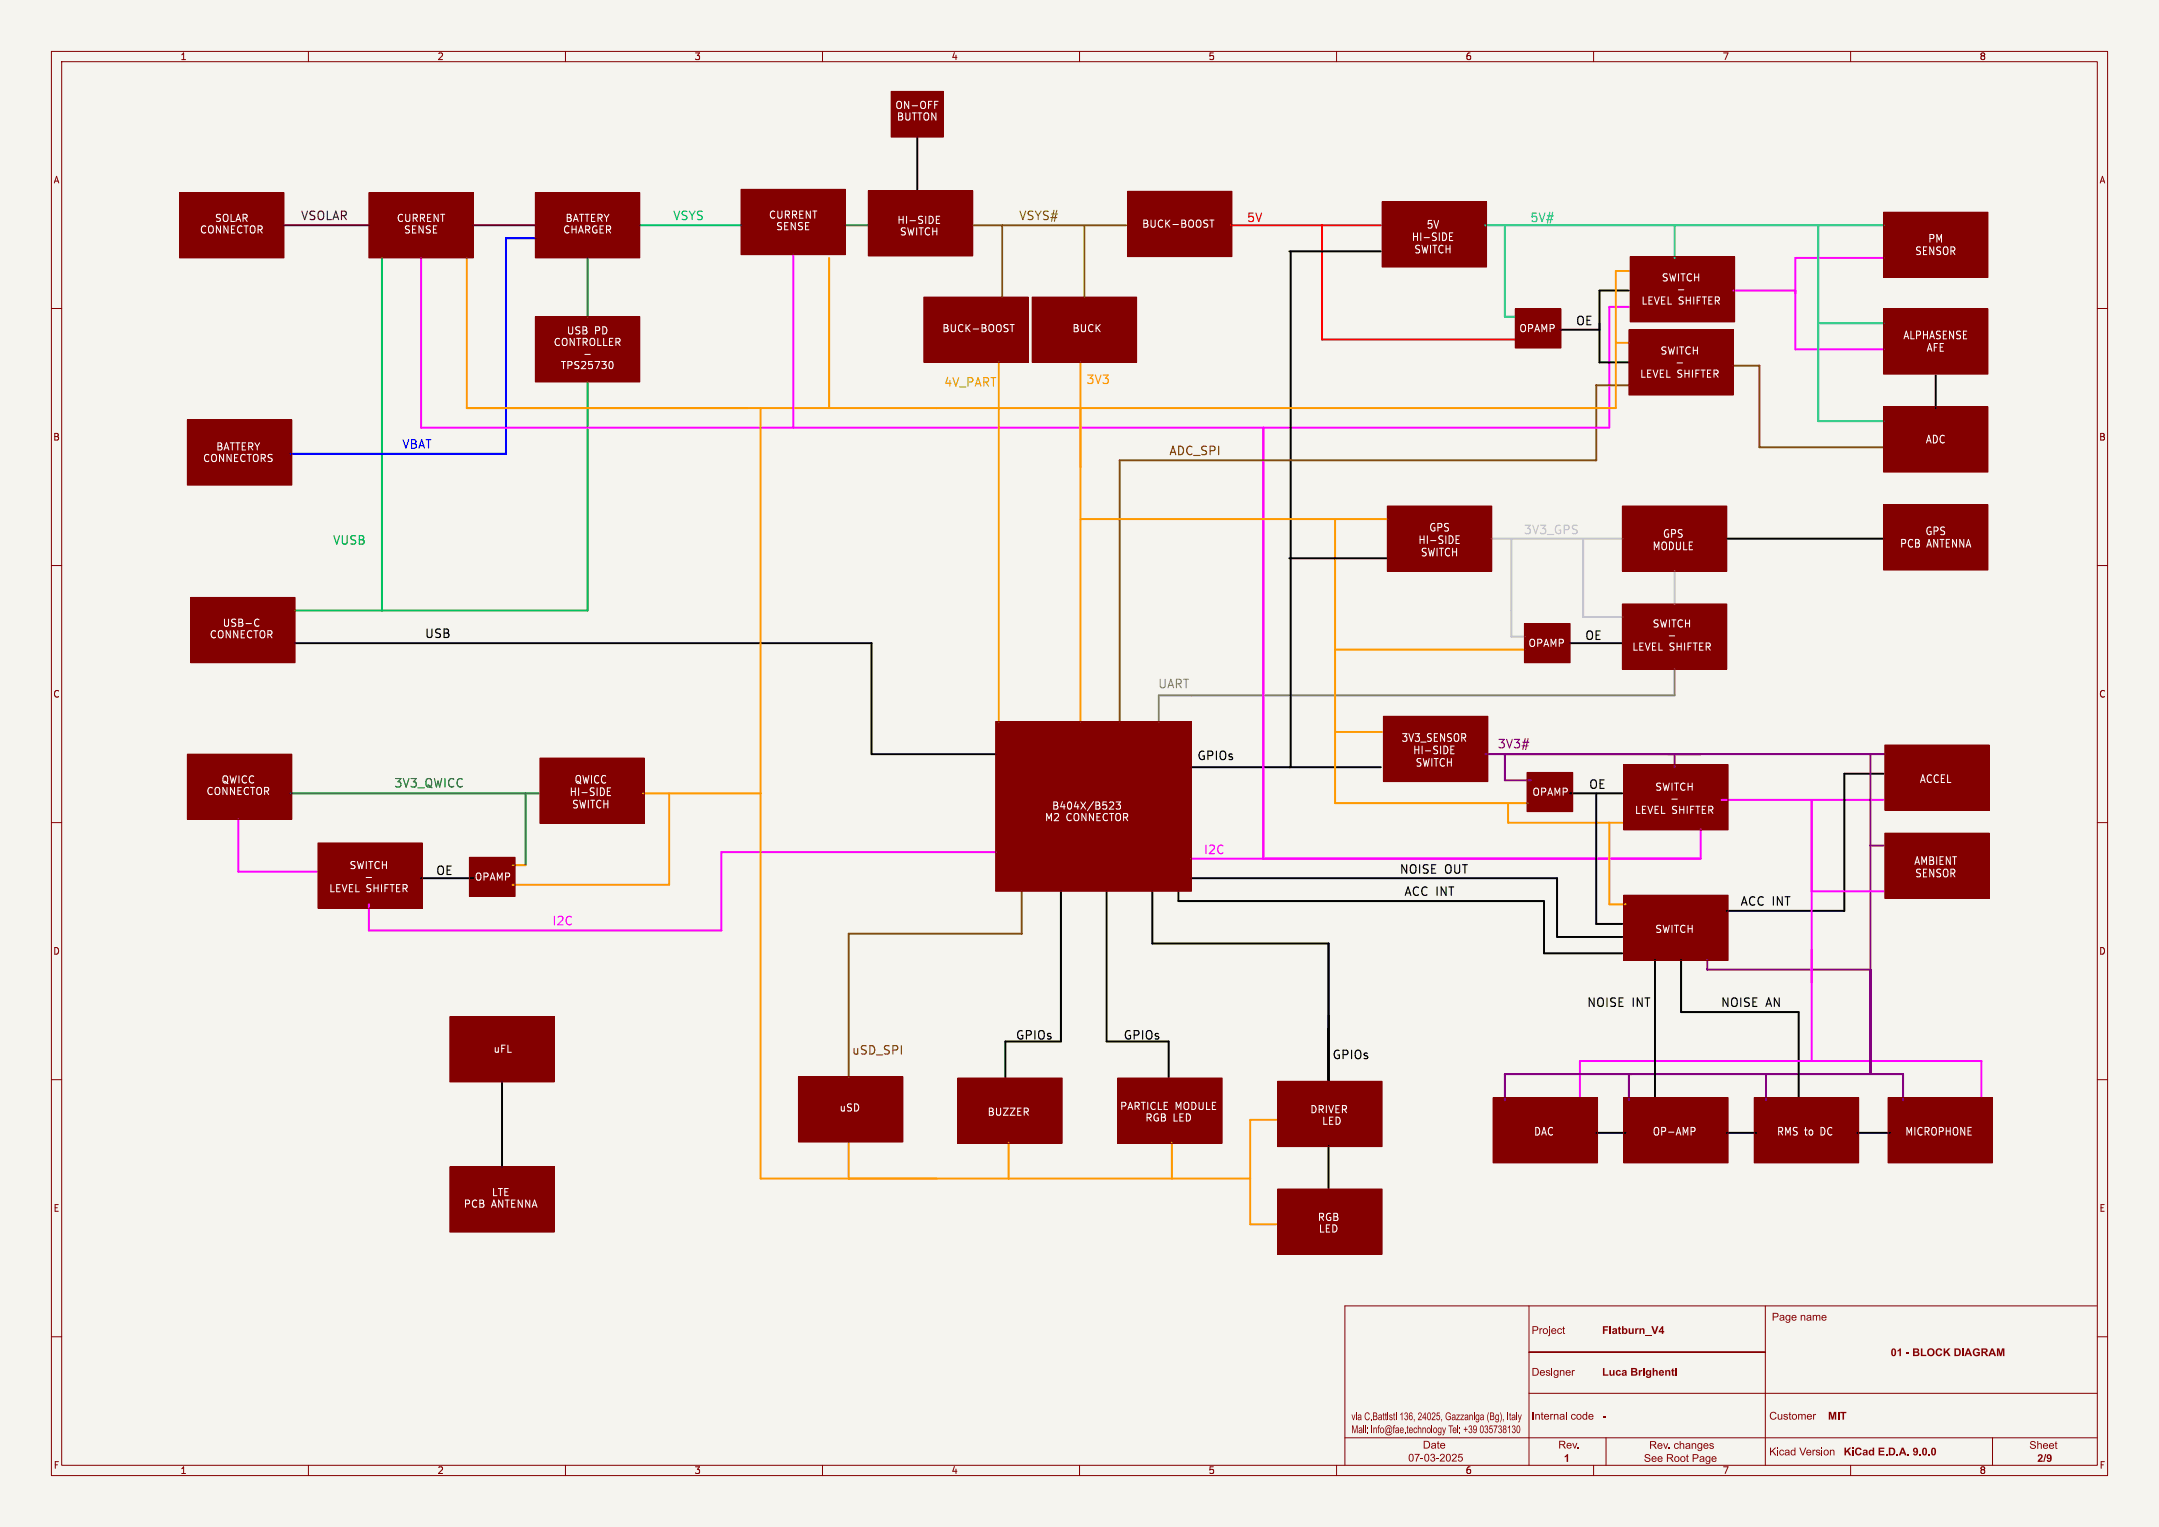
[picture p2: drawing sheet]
<svg xmlns="http://www.w3.org/2000/svg" width="420mm" height="297mm" viewBox="0 0 420 297" stroke-linecap="round" stroke-linejoin="round" font-family="sans-serif">
<path d="M0 0h420v297h-420z" fill="#f5f4ef" stroke="#f5f4ef" stroke-width=".19"/>
<g fill="none" stroke="#840000" stroke-width=".19">
<path d="M10 10h400v277h-400zM12 12h396v273h-396zM60 10v2M110 10v2M160 10v2M210 10v2M260 10v2M310 10v2M360 10v2M10 60h2M408 60h2M10 110h2"/>
<path d="M408 110h2M10 160h2M408 160h2M10 210h2M408 210h2M10 260h2M408 260h2M60 285v2M110 285v2M160 285v2M210 285v2M260 285v2"/>
<path d="M310 285v2M360 285v2"/>
</g>
<g fill="#840000">
<path d="M277 280.2h.5a.75 .75 0 0 1 .7 .8 .75 .75 0 0 1-.7 .8h-.5v-.2h.5a.58 .58 0 0 0 .5-.6 .58 .58 0 0 0-.5-.6h-.3v1.2h-.2z"/>
<path d="M278.5 280.7h.2a.47 .47 0 0 1 .5 0 .47 .47 0 0 1 .1 .6l.1 .5h-.2v-.2l-.5 .2-.3-.2v-.1l.6 .1 .1-.4-.7 .3a.57 .57 0 0 1 .7-.4l-.1-.3-.6 .2z"/>
<path d="M279.6 280.4l.2-.1v.4h.2v.1h-.2v.6l.2 .4-.3-.2-.1-.8h-.1z"/>
<path d="M280.3 280.8a.51 .51 0 0 1 .6-.1 .51 .51 0 0 1 .2 .6h-.8l.3 .3 .5-.2a.52 .52 0 0 1-.6 .3 .52 .52 0 0 1-.4-.6h.8l-.3-.3-.3 .3h-.2z"/>
</g>
<path d="M297.4 254v31M407.9 254h-146.3v31" fill="none" stroke="#840000" stroke-width=".19"/>
<g fill="#840000">
<path d="M262.9 275.1h.2l.2 .9 .2-.9h.2l-.3 1.1h-.2z"/>
<path d="M263.8 274.7h.1v.2h-.1z"/>
<path d="M263.8 275.1h.1v1.1h-.1z"/>
<path d="M264.2 275.2l.1-.1a.33 .33 0 0 1 .4 .1 .33 .33 0 0 1 .1 .3l.1 .7-.2-.1-.4 .1-.2-.3h.2a.21 .21 0 0 0 .3 .2 .21 .21 0 0 0 0-.4l-.5 .2 .1-.3 .5-.1-.2-.2-.4 .1z"/>
<path d="M265.7 274.8l.2-.1 .3 .1 .2 .3-.1 .1a.38 .38 0 0 0-.5-.3 .38 .38 0 0 0-.2 .6 .39 .39 0 0 0 .2 .5 .39 .39 0 0 0 .5-.3h.2a.54 .54 0 0 1-.7 .5 .54 .54 0 0 1-.3-.7z"/>
<path d="M266.7 276h.1v.2h-.1z"/>
<path d="M267.1 274.7l.6 .1 .2 .4a.21 .21 0 0 0-.2 .2 .21 .21 0 0 0 .2 .2l.1 .2a.38 .38 0 0 1-.5 .4h-.4v-.2h.6l.1-.4-.6-.1v.5h-.1v-.7h.5l.1-.2-.1-.2h-.4v.4h-.1z"/>
<path d="M268.2 275.2l.1-.1a.33 .33 0 0 1 .4 .1 .33 .33 0 0 1 .1 .3l.1 .7-.2-.1-.4 .1-.2-.3h.2a.21 .21 0 0 0 .3 .2 .21 .21 0 0 0 0-.4l-.5 .2 .1-.3 .5-.1-.2-.2-.4 .1z"/>
<path d="M269.1 274.9l.1-.1v.3h.1v.2h-.1v.6l.2 .3-.3-.1v-.8h-.1z"/>
<path d="M269.5 274.9l.1-.1v.3h.2v.2h-.2v.6l.2 .3-.3-.1v-.8h-.1z"/>
<path d="M269.9 274.7h.2v.2h-.2z"/>
<path d="M269.9 275.1h.2v1.1h-.2z"/>
<path d="M270.3 275.2l.3-.1a.19 .19 0 0 1 .2 .1 .19 .19 0 0 1-.1 .2 .17 .17 0 0 0-.2-.2 .17 .17 0 0 0 0 .3 .37 .37 0 0 1 .4 .4 .37 .37 0 0 1-.5 .3l-.2-.3h.2a.19 .19 0 0 0 .1 .2 .19 .19 0 0 0 .2-.1 .19 .19 0 0 0-.1-.2 .34 .34 0 0 1-.3-.2 .34 .34 0 0 1 0-.4z"/>
<path d="M271.1 274.9l.1-.1v.3h.2v.2h-.2v.6l.2 .3-.3-.1v-.8h-.1z"/>
<path d="M271.5 274.7h.2v.2h-.2z"/>
<path d="M271.5 275.1h.2v1.1h-.2z"/>
<path d="M272.7 274.7l.1 1.5h-.1v-1.2l-.3 .3z"/>
<path d="M273.3 274.8a.36 .36 0 0 1 .5 .1 .36 .36 0 0 1-.1 .5 .41 .41 0 0 1 .1 .7 .41 .41 0 0 1-.6-.3h.1a.26 .26 0 0 0 .4 .2 .26 .26 0 0 0 .1-.4 .26 .26 0 0 0-.3-.1v-.2a.22 .22 0 0 0 .3-.1 .22 .22 0 0 0-.2-.3 .22 .22 0 0 0-.3 .2h-.1z"/>
<path d="M274.2 274.8l.4-.1 .2 .4-.4-.2-.2 .5a.38 .38 0 0 1 .6-.1 .38 .38 0 0 1 0 .6l-.2 .3h-.2l-.3-.5h.1l.1 .3a.26 .26 0 0 0 .3-.1 .26 .26 0 0 0 0-.3 .26 .26 0 0 0-.4 0v.1h-.1z"/>
<path d="M275 276h.2l-.1 .5z"/>
<path d="M276 274.8a.44 .44 0 0 1 .6 .2 .44 .44 0 0 1-.2 .6l-.4 .4h.6v.2h-.8l.6-1-.2-.3-.2 .3-.1-.1z"/>
<path d="M277.2 274.7h.1v1h.2v.2h-.2v.3h-.1v-.3h-.5v-.2h.5v-.7l-.4 .7h-.1z"/>
<path d="M277.8 274.8l.2-.1a.95 .95 0 0 1 0 1.5l-.3-.2-.1-.5h.2l.1 .6a.81 .81 0 0 0 .1-1.2l-.2 .1v.5h-.2z"/>
<path d="M278.6 274.8a.44 .44 0 0 1 .7 .2 .44 .44 0 0 1-.3 .6l-.3 .4h.5v.2h-.7l.6-1-.2-.3-.2 .3-.2-.1z"/>
<path d="M279.5 274.7h.6v.2h-.5v.4a.43 .43 0 0 1 .6 .5 .43 .43 0 0 1-.7 .3l-.1-.3h.1a.27 .27 0 0 0 .4 .2 .27 .27 0 0 0 .1-.4l-.2-.2-.4 .1z"/>
<path d="M280.4 276h.1l-.1 .5z"/>
<path d="M281.4 274.8l.5-.1a.28 .28 0 0 1 .2 .5 .4 .4 0 0 0-.5-.3 .4 .4 0 0 0-.3 .6l.1 .4 .4 .2 .3-.2v-.3h-.3v-.1h.5v.5a.66 .66 0 0 1-.9 .1 .66 .66 0 0 1-.2-.9z"/>
<path d="M282.5 275.2l.1-.1a.33 .33 0 0 1 .4 .1 .33 .33 0 0 1 .1 .3l.1 .7-.2-.1-.4 .1-.2-.3h.2a.21 .21 0 0 0 .3 .2 .21 .21 0 0 0 0-.4l-.5 .2 .2-.3 .4-.1-.1-.2-.5 .1z"/>
<path d="M283.3 275.1h.7l-.6 1h.6v.1h-.7l.5-.9h-.5z"/>
<path d="M284.1 275.1h.7l-.6 1h.6v.1h-.7l.5-.9h-.5z"/>
<path d="M285 275.2l.1-.1a.33 .33 0 0 1 .4 .1 .33 .33 0 0 1 .1 .3l.1 .7-.2-.1-.4 .1-.2-.3h.1a.22 .22 0 0 0 .4 .2 .21 .21 0 0 0 0-.4l-.5 .2 .1-.3 .5-.1-.2-.2-.4 .1z"/>
<path d="M285.8 275.1h.2v.2l.2-.2 .3 .1v1h-.1v-.7l-.2-.2-.2 .1v.8h-.2z"/>
<path d="M286.7 274.7h.2v.2h-.2z"/>
<path d="M286.7 275.1h.2v1.1h-.2z"/>
<path d="M287.2 275.2l.3-.1 .1 .2 .2-.2v1a.38 .38 0 0 1-.2 .5 .38 .38 0 0 1-.5-.3l.4 .2 .1-.4a.36 .36 0 0 1-.5 0 .36 .36 0 0 1-.1-.4h.2v.2a.25 .25 0 0 0 .3 .1 .25 .25 0 0 0 .1-.3v-.2a.24 .24 0 0 0-.3-.2 .24 .24 0 0 0-.1 .4h-.2z"/>
<path d="M288 275.2l.1-.1a.33 .33 0 0 1 .4 .1 .33 .33 0 0 1 .1 .3l.1 .7-.2-.1-.4 .1-.2-.3h.2a.21 .21 0 0 0 .3 .2 .21 .21 0 0 0 0-.4l-.5 .2 .2-.3 .4-.1-.1-.2-.5 .1z"/>
<path d="M289.6 274.7h.1l-.3 1.1 .3 .9-.2-.2-.2-.7z"/>
<path d="M289.8 274.7l.7 .1 .1 .4a.21 .21 0 0 0-.1 .2 .21 .21 0 0 0 .2 .2v.2a.38 .38 0 0 1-.4 .4h-.5v-.2h.6l.1-.4-.5-.1v.5h-.2v-.7h.6l.1-.2-.1-.2h-.4v.4h-.2z"/>
<path d="M291 275.2l.3-.1 .1 .2 .2-.2v1a.38 .38 0 0 1-.2 .5 .38 .38 0 0 1-.5-.3l.4 .2 .1-.4a.36 .36 0 0 1-.4 0 .36 .36 0 0 1-.2-.4h.2v.2a.25 .25 0 0 0 .3 .1 .25 .25 0 0 0 .1-.3v-.2a.24 .24 0 0 0-.3-.2 .24 .24 0 0 0-.1 .4h-.2z"/>
<path d="M291.8 274.7l.2 .2 .2 .6-.3 1.2h-.1l.2-1.2z"/>
<path d="M292.4 276h.1l-.1 .5z"/>
<path d="M293.3 274.7h.1v1.5h-.1z"/>
<path d="M293.7 274.9l.1-.1v.3h.2v.2h-.2v.6l.2 .3-.3-.1v-.8h-.1z"/>
<path d="M294.2 275.2l.1-.1a.33 .33 0 0 1 .3 .1 .33 .33 0 0 1 .2 .3v.7l-.2-.1-.4 .1-.1-.3h.1a.21 .21 0 0 0 .3 .2 .21 .21 0 0 0 0-.4l-.4 .2 .1-.3 .4-.1-.1-.2-.4 .1z"/>
<path d="M295 274.7h.1v1.5h-.1z"/>
<path d="M295.3 275.1h.1l.2 .9 .3-.9h.1l-.5 1.6-.2-.2h.2l.1-.3z"/>
<path d="M263 277.2h.2l.4 1.3 .3-1.3h.2v1.5h-.1v-1.2l-.4 1.2h-.1l-.3-1.2v1.2h-.2z"/>
<path d="M264.4 277.7h.1a.33 .33 0 0 1 .4 0 .33 .33 0 0 1 .1 .3v.7l-.1-.1-.5 .1-.1-.2 .1-.1a.22 .22 0 0 0 .4 .2 .21 .21 0 0 0 0-.4l-.5 .2 .1-.2 .5-.1-.2-.3-.4 .2z"/>
<path d="M265.2 277.2h.2v.2h-.2z"/>
<path d="M265.2 277.7h.2v1h-.2z"/>
<path d="M265.6 277.2h.1v1.5h-.1z"/>
<path d="M266 277.7h.1v.2h-.1z"/>
<path d="M266 278.5h.1v.2h-.1z"/>
<path d="M266.8 277.2h.2v.2h-.2z"/>
<path d="M266.8 277.7h.2v1h-.2z"/>
<path d="M267.2 277.7h.1v.1l.3-.2 .2 .2v.9h-.1v-.7l-.2-.2-.2 .2v.7h-.1z"/>
<path d="M268.2 277.3l.3-.1-.3 .2 .2 .4h-.2v.9h-.1v-.9l-.1-.1h.1z"/>
<path d="M268.6 277.7a.5 .5 0 0 1 .6 .5 .5 .5 0 0 1-.6 .5l-.1-.5h.1a.28 .28 0 0 0 .2 .4 .28 .28 0 0 0 .3-.4 .28 .28 0 0 0-.3-.4 .28 .28 0 0 0-.2 .4h-.1z"/>
<path d="M269.6 277.4a.72 .72 0 0 1 1.2 .3 .72 .72 0 0 1-.6 1v-.1l-.2 .1h-.2l-.1-.4h.1l.1 .2a.36 .36 0 0 0 .4-.3 .36 .36 0 0 0-.3-.4l-.2 .5h-.1l.2-.6 .2-.1 .2 .2 .2-.1-.2 .8a.62 .62 0 0 0 .4-.8 .62 .62 0 0 0-.8-.3 .62 .62 0 0 0-.4 .7 .68 .68 0 0 0 .3 .9 .68 .68 0 0 0 .9-.3h.2a.82 .82 0 0 1-1.2 .4 .82 .82 0 0 1-.3-1.2z"/>
<path d="M271.1 277.3l.3-.1-.2 .2 .2 .4h-.2v.9h-.1v-.9l-.2-.1h.2z"/>
<path d="M271.5 277.7h.1a.33 .33 0 0 1 .4 0 .33 .33 0 0 1 .1 .3l.1 .7-.2-.1-.4 .1-.2-.2 .2-.1a.21 .21 0 0 0 .3 .2 .21 .21 0 0 0 0-.4l-.5 .2 .2-.2 .4-.1-.1-.3-.5 .2z"/>
<path d="M272.5 277.7a.42 .42 0 0 1 .5 .1 .42 .42 0 0 1 .1 .4h-.7l.2 .4 .5-.2a.42 .42 0 0 1-.6 .3 .42 .42 0 0 1-.2-.6h.6l-.2-.3-.4 .3z"/>
<path d="M273.3 278.5h.1v.2h-.1z"/>
<path d="M273.7 277.4l.1-.1v.4h.2v.1h-.2v.6l.2 .3-.3-.1v-.8h-.1z"/>
<path d="M274.2 277.7a.42 .42 0 0 1 .5 .1 .42 .42 0 0 1 .1 .4h-.6l.2 .4 .4-.2a.42 .42 0 0 1-.5 .3 .42 .42 0 0 1-.2-.6h.6l-.2-.3-.4 .3z"/>
<path d="M275.1 277.7h.4l.2 .3h-.2v-.2a.35 .35 0 0 0-.4 .4 .35 .35 0 0 0 .4 .3l.1-.2 .1 .1a.38 .38 0 0 1-.5 .4 .38 .38 0 0 1-.2-.6z"/>
<path d="M275.8 277.2h.2v.6l.2-.2 .3 .2v.9h-.1l-.1-.7-.1-.2-.2 .1v.8h-.2z"/>
<path d="M276.7 277.7h.1v.1l.3-.2 .2 .2 .1 .9h-.2v-.7l-.1-.2-.2 .2-.1 .7h-.1z"/>
<path d="M277.7 277.7a.5 .5 0 0 1 .6 .5 .5 .5 0 0 1-.6 .5l-.2-.5h.2a.28 .28 0 0 0 .2 .4 .28 .28 0 0 0 .3-.4 .28 .28 0 0 0-.3-.4 .28 .28 0 0 0-.2 .4h-.2z"/>
<path d="M278.5 277.2h.1v1.5h-.1z"/>
<path d="M278.9 277.7h.1a.5 .5 0 0 1 .6 .5 .5 .5 0 0 1-.7 .5l-.1-.5h.1a.28 .28 0 0 0 .3 .4 .28 .28 0 0 0 .2-.4 .28 .28 0 0 0-.2-.4 .28 .28 0 0 0-.3 .4h-.1z"/>
<path d="M279.8 277.7l.3-.1 .2 .2 .1-.1v.9a.38 .38 0 0 1-.2 .6 .38 .38 0 0 1-.5-.4l.4 .2 .2-.4a.36 .36 0 0 1-.5 .1 .36 .36 0 0 1-.1-.5h.1v.2a.25 .25 0 0 0 .4 .2 .25 .25 0 0 0 .1-.4v-.2a.24 .24 0 0 0-.4-.2 .24 .24 0 0 0-.1 .4h-.1z"/>
<path d="M280.5 277.7h.2l.2 .8 .3-.8h.1l-.6 1.5-.1-.2h.1l.2-.3z"/>
<path d="M281.8 277.2h.9v.2h-.4v1.3h-.2v-1.3h-.3z"/>
<path d="M282.7 277.7a.42 .42 0 0 1 .5 .1 .42 .42 0 0 1 .1 .4h-.6l.2 .4 .4-.2a.42 .42 0 0 1-.5 .3 .42 .42 0 0 1-.2-.6h.6l-.2-.3-.4 .3z"/>
<path d="M283.5 277.2h.2v1.5h-.2z"/>
<path d="M283.9 277.7h.2v.2h-.2z"/>
<path d="M283.9 278.5h.2v.2h-.2z"/>
<path d="M285.1 277.5h.1v.4h.3v.2h-.3v.4h-.1v-.4h-.4v-.2h.4z"/>
<path d="M285.8 277.3a.36 .36 0 0 1 .5 .1 .36 .36 0 0 1-.1 .5 .41 .41 0 0 1 .1 .7 .41 .41 0 0 1-.6-.3h.1a.26 .26 0 0 0 .3 .2 .26 .26 0 0 0 .2-.3 .26 .26 0 0 0-.4-.2l.1-.1a.22 .22 0 0 0 .2-.2 .22 .22 0 0 0-.1-.3 .22 .22 0 0 0-.3 .3l-.1-.1z"/>
<path d="M286.7 277.3l.1-.1a.86 .86 0 0 1 .2 1.5h-.2l-.2-.1v-.2h.1l.1 .2h.2l.2-.4v-.2l-.3 .2h-.2l-.2-.5h.2a.26 .26 0 0 0 .3 .4 .26 .26 0 0 0 .1-.5 .24 .24 0 0 0-.3-.2 .24 .24 0 0 0-.1 .3h-.2z"/>
<path d="M288 277.3l.3-.1a.95 .95 0 0 1 0 1.6l-.3-.3-.1-.5h.1l.2 .6a.81 .81 0 0 0 .1-1.2l-.2 .2-.1 .4h-.1z"/>
<path d="M288.9 277.3a.36 .36 0 0 1 .5 .1 .36 .36 0 0 1-.1 .5 .41 .41 0 0 1 .1 .7 .41 .41 0 0 1-.6-.3h.1a.26 .26 0 0 0 .3 .2 .26 .26 0 0 0 .2-.3 .26 .26 0 0 0-.4-.2l.1-.1a.22 .22 0 0 0 .3-.2 .22 .22 0 0 0-.2-.3 .22 .22 0 0 0-.3 .3l-.1-.1z"/>
<path d="M289.8 277.3h.6v.1h-.5l-.1 .4a.43 .43 0 0 1 .6 .5 .43 .43 0 0 1-.7 .3v-.3h.1a.27 .27 0 0 0 .4 .3 .27 .27 0 0 0 0-.5l-.2-.2-.3 .1z"/>
<path d="M290.6 277.3h.7l-.4 1.4h-.2l.1-.4 .3-.9h-.5z"/>
<path d="M291.6 277.3a.36 .36 0 0 1 .5 .1 .36 .36 0 0 1-.1 .5 .41 .41 0 0 1 .1 .7 .41 .41 0 0 1-.7-.3h.2a.26 .26 0 0 0 .3 .2 .26 .26 0 0 0 .2-.3 .26 .26 0 0 0-.4-.2v-.1a.22 .22 0 0 0 .3-.2 .22 .22 0 0 0-.2-.3 .22 .22 0 0 0-.2 .3l-.2-.1z"/>
<path d="M292.5 277.3a.36 .36 0 0 1 .5 .1 .36 .36 0 0 1-.1 .5 .41 .41 0 0 1 .2 .5 .41 .41 0 0 1-.4 .3 .41 .41 0 0 1-.4-.4h.2a.24 .24 0 0 0 .3 .2 .24 .24 0 0 0 .1-.4 .24 .24 0 0 0-.4 .1v.1a.2 .2 0 0 1-.1-.2 .2 .2 0 0 1 .1-.2l-.1-.2 .1-.1a.19 .19 0 0 0 .3 .2 .2 .2 0 0 0 0-.4 .19 .19 0 0 0-.3 .2h-.1z"/>
<path d="M293.7 277.2v1.5h-.1v-1.1l-.3 .2z"/>
<path d="M294.2 277.3a.36 .36 0 0 1 .6 .1 .36 .36 0 0 1-.2 .5 .41 .41 0 0 1 .2 .7 .41 .41 0 0 1-.7-.3h.1a.26 .26 0 0 0 .4 .2 .26 .26 0 0 0 .1-.3 .26 .26 0 0 0-.3-.2v-.1a.22 .22 0 0 0 .3-.2 .22 .22 0 0 0-.2-.3 .22 .22 0 0 0-.2 .3l-.2-.1z"/>
<path d="M295.2 277.3l.2-.1a.95 .95 0 0 1 0 1.6l-.3-.3-.1-.5h.1l.2 .6a.81 .81 0 0 0 .1-1.2l-.2 .2-.1 .4h-.1z"/>
</g>
<path d="M312.4 279.7v5.3M387.6 279.7v5.3" fill="none" stroke="#840000" stroke-width=".19"/>
<path d="M333.1 283.4a.51 .51 0 0 1 .6-.1 .51 .51 0 0 1 .2 .5h-.8l.3 .4 .5-.2a.52 .52 0 0 1-.6 .3 .52 .52 0 0 1-.4-.6h.8l-.3-.3-.3 .3h-.2z" fill="#840000"/>
<path d="M343.4 254v31M261.6 279.7h146.3M297.4 271h110.5M297.4 263h46" fill="none" stroke="#840000" stroke-width=".19"/>
<g fill="#840000">
<path d="M332.6 280.8l.6-.1 .2 .3h-.2a.21 .21 0 0 0-.3-.2 .21 .21 0 0 0-.1 .3 .43 .43 0 0 1 .5 .1 .43 .43 0 0 1 .1 .4l-.3 .2h-.3l-.3-.3 .2-.1a.24 .24 0 0 0 .3 .3 .24 .24 0 0 0 .1-.3 .43 .43 0 0 1-.5-.5z"/>
<path d="M399.8 280.4l.2-.1v.4h.2v.2h-.2v.6l.2 .3-.3-.1-.1-.8h-.1z"/>
<path d="M315.8 148.7h20.4v12.7h-20.4z"/>
<path d="M217.4 209.7h20.3v12.7h-20.3z"/>
<path d="M317.1 49.9h20.3v12.7h-20.3z"/>
<path d="M294.8 60.1h8.9v7.6h-8.9z"/>
<path d="M316.9 64.1h20.3v12.7h-20.3z"/>
<path d="M105 147.4h20.3v12.7h-20.3z"/>
<path d="M366.4 98.2h20.3v12.7h-20.3z"/>
<path d="M219.3 37.2h20.3v12.7h-20.3z"/>
<path d="M87.5 226.9h20.3v12.7h-20.3z"/>
<path d="M248.5 210.3h20.4v12.7h-20.4z"/>
<path d="M34.9 37.5h20.3v12.7h-20.3z"/>
<path d="M36.4 81.7h20.4v12.7h-20.4z"/>
<path d="M315.8 213.5h20.4v12.7h-20.4z"/>
<path d="M367.3 213.5h20.3v12.7h-20.3z"/>
<path d="M341.2 213.5h20.4v12.7h-20.4z"/>
<path d="M315.6 98.4h20.3v12.7h-20.3z"/>
<path d="M248.5 231.3h20.4v12.7h-20.4z"/>
<path d="M366.4 79.1h20.3v12.7h-20.3z"/>
<path d="M144.1 36.8h20.4v12.7h-20.4z"/>
<path d="M366.6 144.9h20.4v12.7h-20.4z"/>
<path d="M296.5 121.3h8.9v7.6h-8.9z"/>
<path d="M315.6 117.5h20.3v12.7h-20.3z"/>
<path d="M36.4 146.7h20.4v12.7h-20.4z"/>
<path d="M269.9 98.4h20.3v12.7h-20.3z"/>
<path d="M61.8 164h20.4v12.7h-20.4z"/>
<path d="M91.3 166.8h8.9v7.6h-8.9z"/>
<path d="M71.8 37.5h20.3v12.7h-20.3z"/>
<path d="M168.9 37.1h20.3v12.7h-20.3z"/>
<path d="M173.4 17.8h10.1v8.9h-10.1z"/>
<path d="M104.1 61.6h20.4v12.7h-20.4z"/>
<path d="M37.1 116.2h20.3v12.7h-20.3z"/>
<path d="M366.6 162.1h20.4v12.7h-20.4z"/>
<path d="M366.4 60.1h20.3v12.7h-20.3z"/>
<path d="M104.1 37.5h20.4v12.7h-20.4z"/>
<path d="M87.5 197.7h20.3v12.7h-20.3z"/>
<path d="M366.4 41.3h20.3v12.7h-20.3z"/>
<path d="M290.4 213.5h20.4v12.7h-20.4z"/>
<path d="M193.7 140.3h38.1v33.1h-38.1z"/>
<path d="M186.3 209.7h20.3v12.7h-20.3z"/>
<path d="M155.3 209.4h20.3v12.7h-20.3z"/>
<path d="M269.1 139.3h20.3v12.7h-20.3z"/>
<path d="M315.8 174.1h20.4v12.7h-20.4z"/>
<path d="M179.7 57.8h20.3v12.7h-20.3z"/>
<path d="M200.8 57.8h20.3v12.7h-20.3z"/>
<path d="M268.9 39.2h20.3v12.7h-20.3z"/>
<path d="M297.1 150.2h8.8v7.7h-8.8z"/>
</g>
<path d="M316.9 59.7h-3.8v23.5M352.4 155.6h14M333.4 206.4h52v7" fill="none" stroke="#f0f" stroke-width=".38"/>
<path d="M358.8 150.5h7.6M327 196.9h22.9v16.5M335.9 220.3h5.7M361.3 220.3h6.4" fill="none" stroke="#000" stroke-width=".38"/>
<path d="M363.9 164.5h2.5M316.9 208.9h47M343.5 208.9v5.1" fill="none" stroke="#840084" stroke-width=".38"/>
<path d="M92.1 43.8h12" fill="none" stroke="#480048" stroke-width=".38"/>
<path d="M90.8 50.2v29.2" fill="none" stroke="#f90" stroke-width=".38"/>
<path d="M114.3 74.3v44.4h-56.9" fill="none" stroke="#00c200" stroke-width=".38"/>
<circle cx="343.5" cy="208.9" r=".19" fill="#840084"/>
<path d="M74.3 50.2v68.5" fill="none" stroke="#00c200" stroke-width=".38"/>
<path d="M104.1 46.4h-5.7v41.9h-41.9" fill="none" stroke="#00f" stroke-width=".38"/>
<g fill="none" stroke="#000" stroke-width=".38">
<path d="M178.4 26.7v10.1M250.8 48.9h17.8M251.1 48.9v100.3M316.9 56.5h-5.8v14h5.8M303.5 64.1h7.6M376.6 73v6.4M250.8 108.6h19.1M335.9 104.8h30.5M57.4 125.1h112.1v21.6h24.2M305.4 125.1h10.2M231.8 149.2h36.8M305.4 154.3h10.2"/>
<path d="M310.5 154.3v25.4h5.1M358.8 150.5v26.7h-22.9M81.9 170.8h10.2M206.4 173.4v29.2h-10.8v7M215.3 173.4v29.2h12v7M224.2 173.4v10.1h34.2v26.7M229.2 173.4v1.9h71.2v10.1h15.2M231.8 170.8h71.1v11.4h12.7M321.9 186.7v26.7M327 186.7v10.2M97.7 210.4v16.5M258.4 222.9v8.2"/>
<path d="M310.5 220.3h5.7"/>
</g>
<path d="M288.9 146.7h77.7M292.7 146.7v5.1h5.1M325.8 146.7v2.5M363.9 146.7v62.2h6.3v5.1M332.1 186.7v1.9h31.8M316.9 208.9v5.1M317.5 208.9h-24.8v5.1" fill="none" stroke="#840084" stroke-width=".38"/>
<path d="M81.9 50.2v33h231.2M154.3 49.5v33.7M337.2 56.5h12M366.4 50.2h-17.2v17.7h17.2M245.7 83.2v83.8M46.4 159.4v10.1h15.2M334.9 155.6h17.5v50.8M193.7 165.7h-53.4v15.3h-68.5v-5.1M330.8 161.3v5.7h-99M352.4 173.4h14M333.4 206.4h-26.1v7" fill="none" stroke="#f0f" stroke-width=".38"/>
<g fill="none" stroke="#f90" stroke-width=".38">
<path d="M161.3 50.2v29.2M316.9 52.7h-2.6v26.7h-223.5M148 79.4v149.8h95.2M210.2 70.5v69.8M314.3 66.7h2.6M210.2 101h59.7M259.7 101v55.2h37.5M259.7 126.4h36.8M125.1 154.3h22.9M130.2 154.3v17.8h-30.5M259.7 142.4h9.2M293.4 156.2v3.8h22.2"/>
<path d="M313.1 160v15.9h3.1M248.3 217.8h-5.1v20.3h5.1M165.1 222.2v7M196.2 222.2v7M228 222.2v7"/>
</g>
<path d="M325.8 130.2v5.1h-100.4v5" fill="none" stroke="#848484" stroke-width=".38"/>
<path d="M290.2 104.8h25.4M294 104.8v19h2.5M308 104.8v15.2h7.6M325.8 111.1v6.4" fill="none" stroke="#c2c2c2" stroke-width=".38"/>
<path d="M288.9 43.8h77.5M292.7 43.8v17.8h1.9M325.8 43.8v6.4M353.7 43.8v38.1h12.7M353.7 62.9h12.7" fill="none" stroke="#00c2c2" stroke-width=".38"/>
<path d="M316.9 74.9h-6.4v14.6h-92.7v50.8M337.2 71.1h5.1v15.9h24.1M198.8 173.4v8.2h-33.7v28" fill="none" stroke="#804d00" stroke-width=".38"/>
<path d="M239.4 43.8h29.2M257.2 43.8v22.2h37.4" fill="none" stroke="#f00" stroke-width=".38"/>
<path d="M114.3 50.2v11.4M164.5 43.8h4.4M56.5 154.3h48.3M102.2 154.3v14" fill="none" stroke="#008400" stroke-width=".38"/>
<path d="M124.5 43.8h19.6" fill="none" stroke="#008484" stroke-width=".38"/>
<path d="M99.7 168.3h2.5" fill="none" stroke="#c60" stroke-width=".38"/>
<path d="M194.3 70.5v69.8" fill="none" stroke="#c2c200" stroke-width=".38"/>
<path d="M210.2 101h.1" fill="none" stroke="#0000c2" stroke-width=".19"/>
<path d="M189.2 43.8h29.9M194.9 43.8v14M210.9 43.8v14" fill="none" stroke="#848400" stroke-width=".38"/>
<path d="M55.2 43.8h16.6" fill="none" stroke="#480048" stroke-width=".38"/>
<g fill="none" stroke="#fff" stroke-width=".19">
<path d="M181.8 19.7h.7M181.8 20.4h.5M182.1 42.7h.5M182.8 42.1h-.7v1.4h.7M235.4 42.8h.8M235.8 42.8v1.4M282 46h.4M282.6 45.3h-.6v1.5h.6M326.5 56.4h1.1M113.8 68.9h1M118.7 70.4l.1-.1a.75 .75 0 0 1 .5 .7 .75 .75 0 0 1-.5 .7l-.1-.1M196.5 63.1h.8"/>
<path d="M196.9 63.1v1.4M326.2 70.6h1.1M283.2 104.9h.5M283.9 104.2h-.7v1.5h.7M49.8 120.5l.3-.1 .3 .2M50.4 121.7l-.3 .1h-.3M324.7 123.7h1.1M118.1 154h.5M118.8 153.2h-.7v1.5h.7M216 156h.5l.1 .4-.8 1h.8M217.1 156h.9l-.5 .5 .4 .1v.6l-.2 .2-.6-.2M282.2 145.8h.5"/>
<path d="M282.2 145.1v1.5h.7M325.2 155.4h1.1M71.2 170.7h1.1M329 219.3h.5l.2 .3-.1 .4-.6 .1"/>
</g>
<path d="M296.2 144.4h1.2" fill="none" stroke="#840084" stroke-width=".22"/>
<g fill="none" stroke="#840000" stroke-width=".19">
<path d="M173.4 17.8h10.1v8.9h-10.1zM34.9 37.5h20.3v12.7h-20.3zM71.8 37.5h20.3v12.7h-20.3zM104.1 37.5h20.4v12.7h-20.4zM144.1 36.8h20.4v12.7h-20.4zM168.9 37.1h20.3v12.7h-20.3zM219.3 37.2h20.3v12.7h-20.3zM268.9 39.2h20.3v12.7h-20.3zM179.7 57.8h20.3v12.7h-20.3zM200.8 57.8h20.3v12.7h-20.3zM317.1 49.9h20.3v12.7h-20.3zM366.4 41.3h20.3v12.7h-20.3z"/>
<path d="M104.1 61.6h20.4v12.7h-20.4zM294.8 60.1h8.9v7.6h-8.9zM316.9 64.1h20.3v12.7h-20.3zM366.4 79.1h20.3v12.7h-20.3zM366.4 60.1h20.3v12.7h-20.3zM36.4 81.7h20.4v12.7h-20.4zM269.9 98.4h20.3v12.7h-20.3zM315.6 98.4h20.3v12.7h-20.3zM366.4 98.2h20.3v12.7h-20.3zM37.1 116.2h20.3v12.7h-20.3zM315.6 117.5h20.3v12.7h-20.3zM269.1 139.3h20.3v12.7h-20.3z"/>
<path d="M296.5 121.3h8.9v7.6h-8.9zM36.4 146.7h20.4v12.7h-20.4zM105 147.4h20.3v12.7h-20.3zM193.7 140.3h38.1v33.1h-38.1zM297.1 150.2h8.8v7.7h-8.8zM315.8 148.7h20.4v12.7h-20.4zM366.6 144.9h20.4v12.7h-20.4zM61.8 164h20.4v12.7h-20.4zM91.3 166.8h8.9v7.6h-8.9zM315.8 174.1h20.4v12.7h-20.4zM366.6 162.1h20.4v12.7h-20.4zM87.5 197.7h20.3v12.7h-20.3z"/>
<path d="M155.3 209.4h20.3v12.7h-20.3zM186.3 209.7h20.3v12.7h-20.3zM217.4 209.7h20.3v12.7h-20.3zM248.5 210.3h20.4v12.7h-20.4zM290.4 213.5h20.4v12.7h-20.4zM315.8 213.5h20.4v12.7h-20.4zM341.2 213.5h20.4v12.7h-20.4zM367.3 213.5h20.3v12.7h-20.3zM87.5 226.9h20.3v12.7h-20.3zM248.5 231.3h20.4v12.7h-20.4z"/>
</g>
<text font-size="2.3" fill="#480048" x="58.4" y="42.9">VSOLAR</text>
<text font-size="2.3" fill="#008484" x="130.8" y="42.9">VSYS</text>
<text font-size="2.3" fill="#848400" x="198.1" y="42.9">VSYS#</text>
<text font-size="2.3" fill="#f00" x="242.4" y="43.3">5V</text>
<text font-size="2.3" fill="#00c2c2" x="297.6" y="43.3">5V#</text>
<g font-size="2.3">
<text x="306.5" y="63.4">OE</text>
<text x="82.5" y="124.2">USB</text>
<text x="308.2" y="124.6">OE</text>
<text x="232.8" y="148">GPIOs</text>
<text x="309" y="153.5">OE</text>
<text x="84.7" y="170.3">OE</text>
<text x="272.2" y="170.1">NOISE</text>
<text x="281.1" y="170.1">OUT</text>
<text x="273" y="174.4">ACC INT</text>
<text x="338.5" y="176.3">ACC INT</text>
<text x="308.6" y="196">NOISE</text>
<text x="317.5" y="196">INT</text>
<text x="334.6" y="196">NOISE</text>
<text x="343.5" y="196">AN</text>
<text x="197.5" y="202.3">GPIOs</text>
<text x="218.4" y="202.3">GPIOs</text>
<text x="259.1" y="206.1">GPIOs</text>
</g>
<text font-size="2.3" fill="#c2c200" x="183.5" y="75.3">4V_PART</text>
<text font-size="2.3" fill="#f90" x="211.2" y="74.8">3V3</text>
<text font-size="2.3" fill="#00f" x="78.1" y="87.4">VBAT</text>
<g font-size="2.3" fill="#804d00">
<text x="227.3" y="88.7">ADC_SPI</text>
<text x="165.6" y="205.2">uSD_SPI</text>
</g>
<text font-size="2.3" fill="#00c200" x="64.6" y="106">VUSB</text>
<text font-size="2.3" fill="#c2c2c2" x="296.3" y="104">3V3_GPS</text>
<text font-size="2.3" fill="#848484" x="225.2" y="134">UART</text>
<text font-size="2.3" fill="#840084" x="291.2" y="145.7">3V3#</text>
<text font-size="2.3" fill="#008400" x="76.6" y="153.3">3V3_QWICC</text>
<g font-size="2.3" fill="#f0f">
<text x="234.1" y="166.2">I2C</text>
<text x="107.3" y="180.1">I2C</text>
</g>
<g font-size="2.1" fill="#fff">
<text x="274.5" y="47.1">HI-SIDE</text>
<text x="277.4" y="44.7">5V</text>
<text x="375" y="47.5">PM</text>
<text x="275" y="49.5">SWITCH</text>
<text x="372.4" y="49.9">SENSOR</text>
<text x="370.1" y="66.2">ALPHASENSE</text>
<text x="374.6" y="68.7">AFE</text>
<text x="374.5" y="86.5">ADC</text>
<text x="275.8" y="106.1">HI-SIDE</text>
<text x="277.9" y="103.6">GPS</text>
<text x="321.3" y="107.3">MODULE</text>
<text x="323.4" y="104.9">GPS</text>
<text x="369.5" y="106.8">PCB</text>
<text x="374.4" y="104.3">GPS</text>
<text x="374.8" y="106.8">ANTENNA</text>
<text x="276.3" y="108.5">SWITCH</text>
<text x="272.5" y="144.5">3V3_SENSOR</text>
<text x="274.8" y="147">HI-SIDE</text>
<text x="275.2" y="149.4">SWITCH</text>
<text x="110.7" y="155.1">HI-SIDE</text>
<text x="111.6" y="152.7">QWICC</text>
<text x="373.3" y="152.5">ACCEL</text>
<text x="111.2" y="157.5">SWITCH</text>
<text x="372.2" y="168.5">AMBIENT</text>
<text x="372.4" y="170.9">SENSOR</text>
<text x="298.3" y="221.1">DAC</text>
<text x="321.4" y="221.1">OP-AMP</text>
<text x="345.5" y="221.1">RMS to</text>
<text x="354.4" y="221.1">DC</text>
<text x="370.5" y="221.1">MICROPHONE</text>
</g>
<g font-size="2.1" fill="#840000">
<text x="344.7" y="257.4">Page name</text>
<text x="297.9" y="260">Project</text>
<text x="311.7" y="260">Flatburn_V4</text>
<text x="297.9" y="268.1">Designer</text>
<text x="311.7" y="268.1">Luca Brighenti</text>
<text x="367.8" y="264.3">01 - BLOCK DIAGRAM</text>
<text x="297.9" y="276.7">Internal code</text>
<text x="311.7" y="276.7">-</text>
<text x="344.2" y="276.7">Customer</text>
<text x="355.6" y="276.7">MIT</text>
<text x="270.6" y="283.6">Date 07-03-2025</text>
<text x="302.4" y="282.3">Rev.</text>
<text x="304.2" y="284.9">1</text>
<text x="319" y="284.9">See Root Page</text>
<text x="320" y="282.4">Rev. changes</text>
<text x="344.2" y="283.6">Kicad Version</text>
<text x="358.6" y="283.6">KiCad E.D.A. 9.0.0</text>
<text x="394" y="282.4">Sheet</text>
<text x="396.3" y="284.9">2/9</text>
</g>
<g font-size="1.9" fill="#fff">
<text x="174" y="21.4">ON-OFF</text>
<text x="174.3" y="23.7">BUTTON</text>
<text x="38.8" y="45.7">CONNECTOR</text>
<text x="41.7" y="43.4">SOLAR</text>
<text x="77.1" y="43.4">CURRENT</text>
<text x="78.4" y="45.7">SENSE</text>
<text x="109.4" y="45.7">CHARGER</text>
<text x="109.9" y="43.4">BATTERY</text>
<text x="149.4" y="42.8">CURRENT</text>
<text x="150.8" y="45">SENSE</text>
<text x="174.4" y="43.8">HI-SIDE</text>
<text x="174.9" y="46.1">SWITCH</text>
<text x="222" y="44.5">BUCK-BOOST</text>
<text x="319.2" y="59.5">LEVEL SHIFTER</text>
<text x="323.1" y="55">SWITCH</text>
<text x="110.1" y="65.3">USB</text>
<text x="115.7" y="65.3">PD</text>
<text x="183.2" y="64.9">BUCK-BOOST</text>
<text x="208.5" y="64.9">BUCK</text>
<text x="295.4" y="64.9">OPAMP</text>
<text x="107.6" y="67.6">CONTROLLER</text>
<text x="322.9" y="69.2">SWITCH</text>
<text x="108.9" y="72">TPS25730</text>
<text x="318.9" y="73.7">LEVEL SHIFTER</text>
<text x="41.9" y="87.9">BATTERY</text>
<text x="39.4" y="90.1">CONNECTORS</text>
<text x="40.7" y="124.4">CONNECTOR</text>
<text x="43.2" y="122.2">USB-C</text>
<text x="321.3" y="122.3">SWITCH</text>
<text x="297.2" y="126.1">OPAMP</text>
<text x="317.4" y="126.8">LEVEL SHIFTER</text>
<text x="40" y="154.9">CONNECTOR</text>
<text x="43" y="152.6">QWICC</text>
<text x="298" y="155">OPAMP</text>
<text x="321.9" y="154.1">SWITCH</text>
<text x="203.1" y="160">M2</text>
<text x="204.5" y="157.7">B404X/B523</text>
<text x="207.4" y="160">CONNECTOR</text>
<text x="317.9" y="158.6">LEVEL SHIFTER</text>
<text x="63.9" y="173.8">LEVEL SHIFTER</text>
<text x="67.9" y="169.3">SWITCH</text>
<text x="92.2" y="171.5">OPAMP</text>
<text x="321.9" y="181.7">SWITCH</text>
<text x="95.9" y="204.9">uFL</text>
<text x="163.2" y="216.3">uSD</text>
<text x="192" y="217.3">BUZZER</text>
<text x="217.7" y="216.1">PARTICLE MODULE</text>
<text x="222.7" y="218.4">RGB LED</text>
<text x="254.7" y="216.8">DRIVER</text>
<text x="257" y="219">LED</text>
<text x="95.5" y="232.9">LTE</text>
<text x="90.1" y="235.1">PCB</text>
<text x="95.6" y="235.1">ANTENNA</text>
<text x="256.2" y="237.7">RGB</text>
<text x="256.4" y="240">LED</text>
</g>
<g font-size="1.8" fill="#840000">
<text x="35" y="11.9">1</text>
<text x="85" y="11.9">2</text>
<text x="135" y="11.9">3</text>
<text x="185" y="11.9">4</text>
<text x="235" y="11.9">5</text>
<text x="285" y="11.9">6</text>
<text x="335" y="11.9">7</text>
<text x="385" y="11.9">8</text>
<text x="10.3" y="35.9">A</text>
<text x="408.3" y="35.9">A</text>
<text x="10.3" y="85.9">B</text>
<text x="408.2" y="85.9">B</text>
<text x="10.3" y="135.9">C</text>
<text x="408.2" y="135.9">C</text>
<text x="10.3" y="185.9">D</text>
<text x="408.2" y="185.9">D</text>
<text x="10.3" y="235.9">E</text>
<text x="408.3" y="235.9">E</text>
<text x="10.3" y="285.9">F</text>
<text x="35" y="286.9">1</text>
<text x="85" y="286.9">2</text>
<text x="135" y="286.9">3</text>
<text x="185" y="286.9">4</text>
<text x="235" y="286.9">5</text>
<text x="285" y="286.9">6</text>
<text x="335" y="286.9">7</text>
<text x="385" y="286.9">8</text>
<text x="408.3" y="285.9">F</text>
</g>
</svg>
